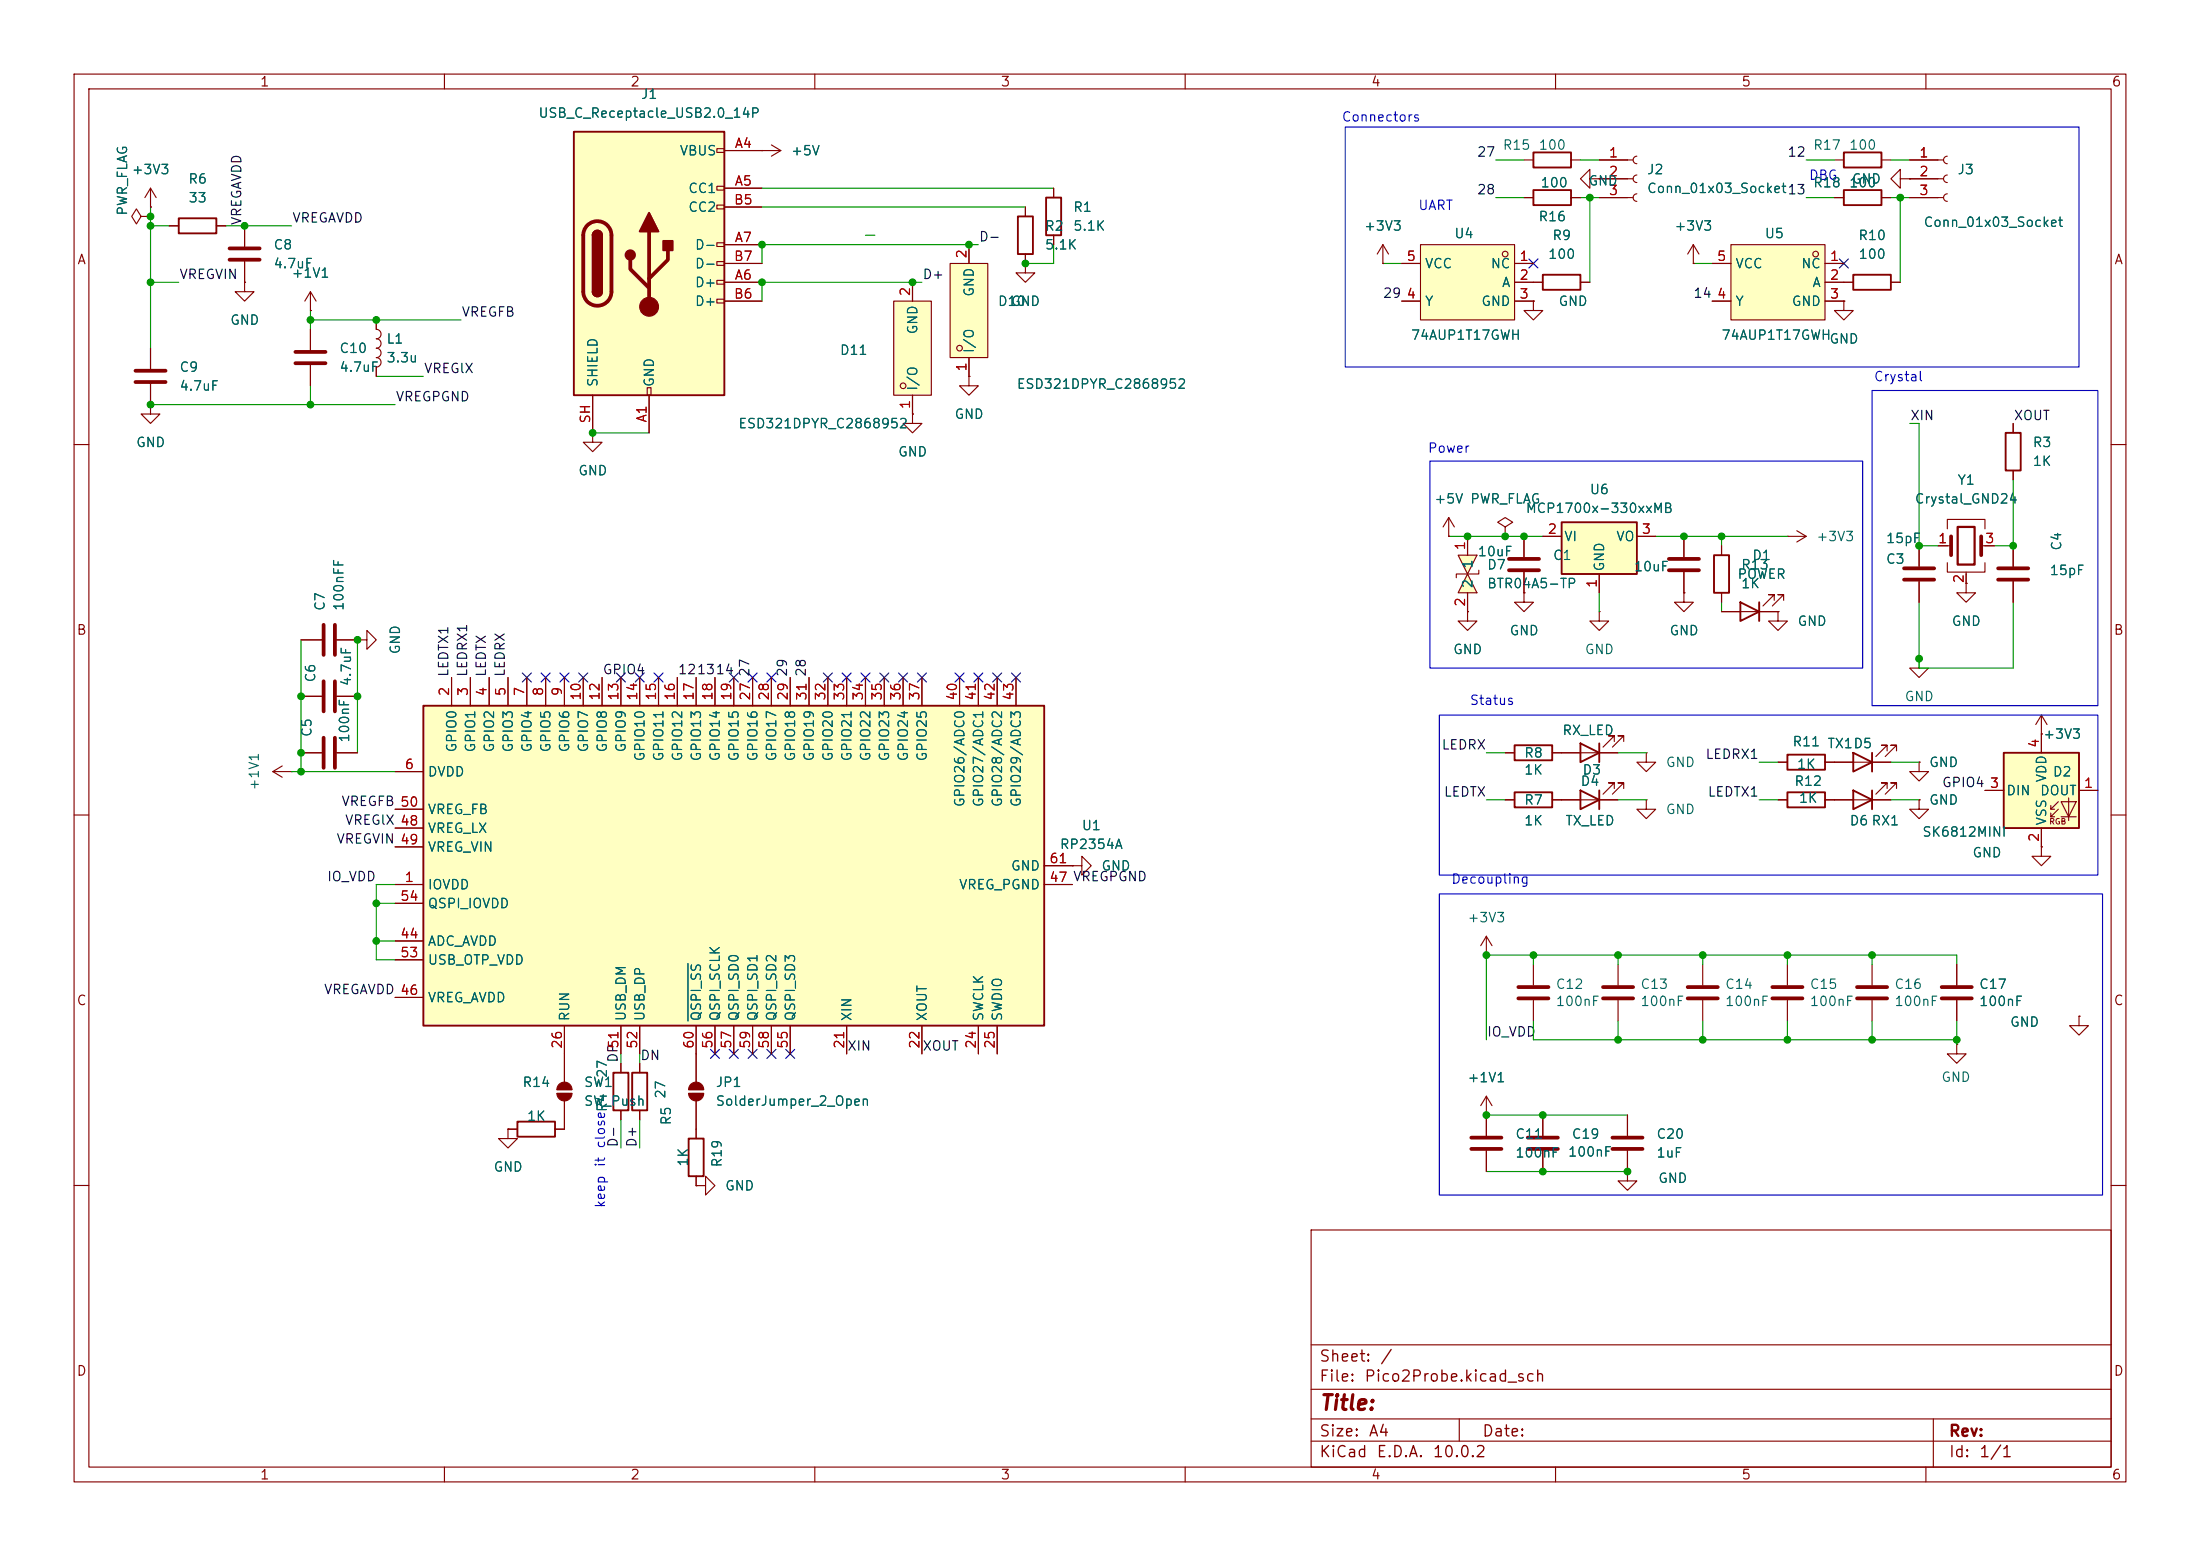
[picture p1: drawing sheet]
<svg xmlns="http://www.w3.org/2000/svg" width="297mm" height="210mm" viewBox="0 0 297 210" stroke-linecap="round" stroke-linejoin="round" font-family="sans-serif">
<g fill="none" stroke="#840000" stroke-width=".15">
<path d="M10 10h277v190h-277zM12 12h273v186h-273zM60 10v2M110 10v2M160 10v2M210 10v2M260 10v2M19 29.2l-.6-1-.6 1 .6 1 .6-1h1.3M20.3 29.2h.1M214.6 24.1v-1.2l-1.2 1.2 1.2 1.3v-1.3h1.3M215.9 24.1h.1M215.9 21.6h4.6"/>
<path d="M215.9 24.1h4.6M215.9 26.7h4.6M221 21.1a.51 .51 0 0 0-.5 .5 .51 .51 0 0 0 .5 .5M221 23.6a.51 .51 0 0 0-.5 .5 .51 .51 0 0 0 .5 .5M221 26.2a.51 .51 0 0 0-.5 .5 .51 .51 0 0 0 .5 .5M247.6 26.7h1.3M254 26.7h1.3M257.8 21.6h4.6M257.8 24.1h4.6M257.8 26.7h4.6M262.9 21.1a.51 .51 0 0 0-.5 .5 .51 .51 0 0 0 .5 .5M262.9 23.6a.51 .51 0 0 0-.5 .5 .51 .51 0 0 0 .5 .5"/>
<path d="M262.9 26.2a.51 .51 0 0 0-.5 .5 .51 .51 0 0 0 .5 .5M41.9 44.5v2.7M41.9 49.3v2.8M10 60h2M285 60h2M40.6 86.4h2.8M40.6 94h2.8M45.5 86.4h2.8M45.5 94h2.8M48.3 86.4h1.2v-1.3l1.3 1.3-1.3 1.2v-1.2M48.3 86.4h.1M10 110h2"/>
<path d="M40.6 101.6h2.8M45.5 101.6h2.8M285 110h2M200.7 150.5v2.8M200.7 155.3v2.8M208.3 150.5v2.8M208.3 155.3v2.8M219.7 150.5v2.8M219.7 155.3v2.8M10 160h2M177 166h108v32h-108zM285 160h2"/>
<path d="M60 198v2M110 198v2M160 198v2M177 194.5h108M177 191.5h108M177 187.5h108M177 181.5h108M197 191.5v3M210 198v2M260 198v2M261 191.5v6.5"/>
</g>
<path d="M248.9 25.7h5.1v2h-5.1z" fill="none" stroke="#840000" stroke-width=".25"/>
<g fill="none" stroke="#840000" stroke-width=".51">
<path d="M39.9 47.5h4M39.9 49h4M43.7 84.3v4.1M43.7 91.9v4.1M43.7 99.6v4M45.2 84.3v4.1M45.2 91.9v4.1M45.2 99.6v4M198.6 153.5h4.1M198.6 155.1h4.1M206.2 153.5h4.1M206.2 155.1h4.1"/>
<path d="M217.7 153.5h4M217.7 155.1h4"/>
</g>
<path d="M191.8 33h12.7v10.2h-12.7z" fill="#ffffc2"/>
<g fill="none" stroke="#840000" stroke-width=".15">
<path d="M189.2 35.6h2.6M191.8 33h12.7v10.2h-12.7zM204.5 35.6h2.5M204.5 38.1h2.5M189.2 40.6h2.6M204.5 40.6h2.5M207 40.6v1.3h1.3l-1.3 1.3-1.3-1.3h1.3M207 40.6h.1"/>
<circle cx="203.2" cy="34.3" r=".38"/>
</g>
<path d="M233.7 33h12.7v10.2h-12.7z" fill="#ffffc2"/>
<g fill="none" stroke="#840000" stroke-width=".15">
<path d="M20.3 27.9h.1M20.3 25.4l-.7 1.3M20.3 25.4l.8 1.3M20.3 25.4v2.5M22.9 30.5h1.2M29.2 30.5h1.3M33 38.1v1.3h1.3l-1.3 1.2-1.3-1.2h1.3M33 38.1h.1M33 30.5v2.8M33 35.3v2.8M41.9 39.4l-.8 1.2M41.9 39.4l.8 1.2"/>
<path d="M41.9 39.4v2.5M186.7 35.6h.1M186.7 33l-.8 1.3M186.7 33l.8 1.3M186.7 33v2.6M205.7 21.6h1.3M207 38.1h1.3M212.1 21.6h1.3M213.4 38.1h1.2M228.6 35.6h.1M228.6 33l-.8 1.3M228.6 33l.8 1.3"/>
<path d="M228.6 33v2.6M231.1 35.6h2.6M233.7 33h12.7v10.2h-12.7zM246.4 35.6h2.5M246.4 38.1h2.5M20.3 54.6v1.3h1.3l-1.3 1.3-1.3-1.3h1.3M20.3 54.6h.1M20.3 47v2.8M20.3 51.8v2.8M41.9 41.9h.1M231.1 40.6h2.6M246.4 40.6h2.5"/>
<path d="M248.9 40.6v1.3h1.3l-1.3 1.3-1.3-1.3h1.3M248.9 40.6h.1M36.8 104.1l1.3 .8M36.8 104.1h2.6M38.1 103.4l-1.3 .7M39.4 104.1h.1"/>
<circle cx="245.1" cy="34.3" r=".38"/>
</g>
<path d="M24.1 29.5h5.1v2h-5.1zM207 20.6h5.1v2h-5.1zM208.3 37.1h5.1v2h-5.1z" fill="none" stroke="#840000" stroke-width=".25"/>
<path d="M31 33.5h4.1M31 35.1h4.1M18.3 50h4.1M18.3 51.6h4.1" fill="none" stroke="#840000" stroke-width=".51"/>
<path d="M77.5 17.8h20.3v35.5h-20.3z" fill="#ffffc2"/>
<g fill="none" stroke="#840000" stroke-width=".15">
<path d="M104.1 19.6l1.3 .7M96.8 20.1h1v.5h-1zM96.8 25.1h1v.6h-1zM96.8 27.7h1v.5h-1zM96.8 32.8h1v.5h-1zM96.8 35.3h1v.5h-1zM96.8 37.8h1v.6h-1zM97.8 20.3h7.6M97.8 25.4h5.1M97.8 38.1h5.1M97.8 33h5.1M97.8 27.9h5.1"/>
<path d="M97.8 35.6h5.1M102.9 20.3h.1M105.4 20.3l-1.3 .8M80 53.3v5.1M87.4 52.3h.5v1h-.5zM87.6 53.3v5.1M96.8 40.4h1v.5h-1zM97.8 40.6h5.1M259.1 88.9v1.3h1.2l-1.2 1.2-1.3-1.2h1.3M259.1 88.9h.1M275.6 114.3v1.3h1.3l-1.3 1.2-1.3-1.2h1.3M275.6 114.3h.1"/>
</g>
<path d="M77.5 17.8h20.3v35.5h-20.3zM80 31.8a.64 .64 0 0 1 .6-.7 .64 .64 0 0 1 .7 .7M80 39.4a.64 .64 0 0 0 .6 .6 .64 .64 0 0 0 .7-.6" fill="none" stroke="#840000" stroke-width=".25"/>
<path d="M79.3 30.4a1.9 1.9 0 0 1 2.1-.4 1.9 1.9 0 0 1 1.1 1.8v7.6a1.91 1.91 0 0 1-1.9 1.9 1.91 1.91 0 0 1-1.9-1.9v-7.6a1.9 1.9 0 0 1 .6-1.4zM85.1 35.1v1.2l2.5 2.6M87.6 31.2v10.2M90.2 33.8v1.3l-2.6 2.5" fill="none" stroke="#840000" stroke-width=".51"/>
<g fill="#840000" stroke="#840000" stroke-width=".25">
<path d="M80 31.8h1.3v7.6h-1.3z"/>
<path d="M80.2 31.3a.64 .64 0 0 1 .7-.1 .64 .64 0 0 1 .4 .6h-1.3z"/>
<path d="M80 39.4h1.3a.64 .64 0 0 1-.7 .6 .64 .64 0 0 1-.6-.6z"/>
<path d="M87.6 28.7l1.3 2.5h-2.5z"/>
<path d="M89.5 32.5h1.3v1.3h-1.3z"/>
<circle cx="85.1" cy="34.4" r=".63"/>
</g>
<circle cx="87.6" cy="41.4" r="1.27" fill="#840000" stroke="#840000" stroke-width=".15"/>
<path d="M270.5 101.6h10.2v10.2h-10.2z" fill="#ffffc2"/>
<g fill="none" stroke="#840000" stroke-width=".15">
<path d="M138.4 27.9v1.3M138.4 34.3v1.3M142.2 25.4v1.3M142.2 31.8v1.2M271.8 57.2v1.2M205.7 72.4v2.8M205.7 77.2v2.8M241.3 72.4h.1M241.3 72.4h2.5M242.6 71.6l1.2 .8M243.8 72.4l-1.2 .8M259.1 73.7v2.8"/>
<path d="M259.1 78.5v2.8M261.6 73.7h1.8M262.9 71.4v-1.3h5.1v1.3M262.9 75.9v1.3h5.1v-1.3M265.4 78.7v1.3h1.3l-1.3 1.3-1.2-1.3h1.2M265.4 78.7h.1M265.4 77.2v1.5M267.5 73.7h1.7M271.8 63.5v1.3M271.8 73.7v2.8M271.8 78.5v2.8M232.4 82.6h7.6"/>
<path d="M239.5 81v-.7h-.7h.7l-1.5 1.5M240 82.6v1.2h1.3l-1.3 1.3-1.2-1.3h1.2M240 82.6h.1M240.8 81v-.7h-.8h.8l-1.5 1.5M275.6 99.1h.1M275.6 96.5v5.1M275.6 96.5l-.8 1.3M275.6 96.5l.8 1.3M144.8 116.8h1.2v-1.2l1.3 1.2-1.3 1.3v-1.3M144.8 116.8h.1M240 102.9h1.3M246.4 102.9h8.9"/>
<path d="M247.6 108h7.7M254.8 106.4v-.7h-.8h.8l-1.6 1.5M254.8 101.3v-.7h-.8h.8l-1.6 1.5M256 106.4v-.7h-.7h.7l-1.5 1.5M256 101.3v-.7h-.7h.7l-1.5 1.5M259.1 108v1.2h1.2l-1.2 1.3-1.3-1.3h1.3M259.1 108h.1M268 106.7h2.5M275.6 111.8v2.5M276.9 109.2h.5M276.9 110.2h.5M277.9 108.2l-1 1v-.5"/>
<path d="M277.9 109.2l-1 1v-.5M278.3 108.2h2l-1 2zM278.3 110.2h2M279.3 107.7v3M280.7 106.7h2.5M280.7 137.2v1.2h1.2l-1.2 1.3-1.3-1.3h1.3M280.7 137.2h.1M264.2 141v1.2h-1.3l1.3 1.3 1.2-1.3h-1.2M264.2 141h.1"/>
</g>
<path d="M137.4 29.2h2v5.1h-2zM141.2 26.7h2.1v5.1h-2.1zM270.8 58.4h2v5.1h-2zM234.9 81.3l2.6 1.3-2.6 1.2zM237.5 81.3v2.5M241.3 101.9h5.1v2h-5.1zM250.2 106.7l2.5 1.3-2.5 1.2zM250.2 101.6l2.5 1.3-2.5 1.2zM252.7 101.6v2.5M252.7 106.7v2.5M270.5 101.6h10.2v10.2h-10.2z" fill="none" stroke="#840000" stroke-width=".25"/>
<path d="M203.7 75.4h4.1M203.7 77h4.1M257 76.7h4.1M257 78.2h4.1M263.4 72.4v2.5M267.5 72.4v2.5M269.7 76.7h4.1M269.7 78.2h4.1" fill="none" stroke="#840000" stroke-width=".51"/>
<path d="M264.3 71.1h2.3v5.1h-2.3z" fill="none" stroke="#840000" stroke-width=".3"/>
<path d="M128.3 35.6h5v12.7h-5z" fill="#ffffc2"/>
<g fill="none" stroke="#840000" stroke-width=".15">
<path d="M128.3 35.6h5v12.7h-5zM130.8 33v2.6M247.6 21.6h1.3M248.9 38.1h1.3M254 21.6h1.3M255.3 38.1h1.2M256.5 24.1v-1.2l-1.2 1.2 1.2 1.3v-1.3h1.3M257.8 24.1h.1M80 58.4v1.3h1.3l-1.3 1.3-1.3-1.3h1.3M80 58.4h.1M123.2 55.9v1.3h1.3l-1.3 1.2-1.3-1.2h1.3M123.2 55.9h.1"/>
<path d="M130.8 50.8v1.3h1.3l-1.3 1.2-1.3-1.2h1.3M130.8 50.8h.1M130.8 48.3v2.5M227.3 72.4v2.8M227.3 77.2v2.8M232.4 73.7v1.2M227.3 80v1.3h1.3l-1.3 1.3-1.2-1.3h1.2M227.3 80h.1M232.4 80v1.3M240 108h1.3M246.4 108h1.2M259.1 102.9v1.2h1.2l-1.2 1.3-1.3-1.3h1.3"/>
<path d="M259.1 102.9h.1M200.7 128.9h.1M200.7 126.4v2.5M200.7 126.4l-.8 1.2M200.7 126.4l.7 1.2M207 130.2v2.8M207 135v2.8M241.3 130.2v2.8M241.3 135v2.8M252.7 130.2v2.8M252.7 135v2.8M264.2 130.2v2.8"/>
<path d="M264.2 135v2.8M200.7 150.5h.1M200.7 148l-.8 1.2M200.7 148l.7 1.2M200.7 148v2.5M219.7 158.1v1.3h1.3l-1.3 1.3-1.3-1.3h1.3M219.7 158.1h.1"/>
<circle cx="129.5" cy="47" r=".38"/>
</g>
<path d="M225.3 75.4h4.1M225.3 77h4.1M205 133.2h4M205 134.7h4M239.3 133.2h4M239.3 134.7h4M250.7 133.2h4.1M250.7 134.7h4.1M262.1 133.2h4.1M262.1 134.7h4.1" fill="none" stroke="#840000" stroke-width=".51"/>
<path d="M248.9 20.6h5.1v2h-5.1zM250.2 37.1h5.1v2h-5.1zM231.4 74.9h2v5.1h-2zM241.3 106.9h5.1v2.1h-5.1z" fill="none" stroke="#840000" stroke-width=".25"/>
<path d="M57.1 95.3h83.9v43.1h-83.9z" fill="#ffffc2"/>
<path d="M57.1 95.3h83.9v43.1h-83.9z" fill="none" stroke="#840000" stroke-width=".25"/>
<g fill="none" stroke="#840000" stroke-width=".15">
<path d="M61 91.4v3.9M63.5 91.4v3.9M66 91.4v3.9M68.6 91.4v3.9M71.1 91.4v3.9M73.7 91.4v3.9M76.2 91.4v3.9M78.7 91.4v3.9M81.3 91.4v3.9M83.8 91.4v3.9M86.4 91.4v3.9M88.9 91.4v3.9"/>
<path d="M91.4 91.4v3.9M94 91.4v3.9M96.5 91.4v3.9M99.1 91.4v3.9M101.6 91.4v3.9M104.1 91.4v3.9M106.7 91.4v3.9M109.2 91.4v3.9M111.8 91.4v3.9M114.3 91.4v3.9M116.8 91.4v3.9M119.4 91.4v3.9"/>
<path d="M121.9 91.4v3.9M124.5 91.4v3.9M129.5 91.4v3.9M132.1 91.4v3.9M134.6 91.4v3.9M137.2 91.4v3.9M53.3 104.1h3.8M53.3 119.4h3.8M53.3 111.8h3.8M53.3 114.3h3.8M53.3 109.2h3.8M141 119.4h3.8"/>
<path d="M141 116.8h3.8M53.3 134.6h3.8M53.3 129.5h3.8M53.3 121.9h3.8M53.3 127h3.8M76.2 138.4v3.8M83.8 138.4v3.8M86.4 138.4v3.8M94 138.4v3.8M96.5 138.4v3.8M99.1 138.4v3.8M101.6 138.4v3.8"/>
<path d="M104.1 138.4v3.8M106.7 138.4v3.8M114.3 138.4v3.8M124.5 138.4v3.8M132.1 138.4v3.8M134.6 138.4v3.8"/>
</g>
<path d="M92.9 130v7.8" fill="none" stroke="#006464" stroke-width=".15"/>
<path d="M120.6 40.6h5.1v12.7h-5.1z" fill="#ffffc2"/>
<g fill="none" stroke="#840000" stroke-width=".15">
<path d="M123.2 38.1v2.5M138.4 35.6v1.2h1.3l-1.3 1.3-1.2-1.3h1.2M138.4 35.6h.1M205.7 26.7h1.3M212.1 26.7h1.3M50.8 43.2v1.3a.64 .64 0 0 1 .6 .6 .64 .64 0 0 1-.6 .6 .64 .64 0 0 1 .6 .7 .64 .64 0 0 1-.6 .6M50.8 47a.64 .64 0 0 1 .6 .6 .64 .64 0 0 1-.6 .7 .64 .64 0 0 1 .6 .6 .64 .64 0 0 1-.6 .6v1.3M120.6 40.6h5.1v12.7h-5.1zM123.2 53.3v2.6M195.6 72.4h.1M195.6 69.9l-.8 1.2M195.6 69.9l.7 1.2"/>
<path d="M195.6 69.9v2.5M198.1 82.6v1.2h1.3l-1.3 1.3-1.3-1.3h1.3M198.1 82.6h.1M205.7 80v1.3h1.3l-1.3 1.3-1.2-1.3h1.2M205.7 80h.1M203.2 101.6h1.3M209.5 101.6h8.9M210.8 108h7.6M217.9 106.4v-.7h-.7h.7l-1.5 1.5M217.9 100.1v-.8h-.7h.7l-1.5 1.5M219.2 106.4v-.7h-.8h.8l-1.5 1.5M219.2 100.1v-.8h-.8h.8l-1.5 1.5"/>
<path d="M218.4 130.2v2.8M218.4 135v2.8M68.6 152.4v1.3h1.2l-1.2 1.2-1.3-1.2h1.3M68.6 152.4h.1M68.6 152.4h1.2M75.2 147.6h2M75.2 147.1h2M76.2 148.6v3.8h-1.3M76.2 142.2v3.9M83.8 143.5v1.3M83.8 149.9v1.2M93 147.6h2"/>
<path d="M93 147.1h2M94 142.2v3.9M94 148.6v5.1M94 158.8v1.2M94 160h1.2v-1.2l1.3 1.2-1.3 1.3v-1.3M94 160h.1"/>
<circle cx="121.9" cy="52.1" r=".38"/>
</g>
<path d="M216.4 133.2h4.1M216.4 134.7h4.1" fill="none" stroke="#840000" stroke-width=".51"/>
<path d="M207 25.7h5.1v2h-5.1zM204.5 100.6h5v2h-5zM213.4 106.7l2.5 1.3-2.5 1.2zM213.4 100.3l2.5 1.3-2.5 1.3zM215.9 100.3v2.6M215.9 106.7v2.5M69.8 151.4h5.1v2h-5.1zM82.8 144.8h2v5.1h-2zM93 153.7h2v5.1h-2z" fill="none" stroke="#840000" stroke-width=".25"/>
<g fill="#840000" stroke="#840000" stroke-width=".15">
<path d="M75.2 147.6h2a1.02 1.02 0 0 1-1 1 1.02 1.02 0 0 1-1-1z"/>
<path d="M75.5 146.4a1.02 1.02 0 0 1 1.1-.3 1.02 1.02 0 0 1 .6 1h-2l.1-.5z"/>
<path d="M93 147.6h2a1.02 1.02 0 0 1-1 1 1.02 1.02 0 0 1-1-1z"/>
<path d="M93.3 146.4a1.02 1.02 0 0 1 1.1-.3 1.02 1.02 0 0 1 .6 1h-2l.1-.5z"/>
</g>
<path d="M210.8 70.5h10.2v7h-10.2z" fill="#ffffc2"/>
<path d="M210.8 70.5h10.2v7h-10.2z" fill="none" stroke="#840000" stroke-width=".25"/>
<path d="M203.2 71.1l1-.6-1-.6-1 .6 1 .6v1.3M203.2 72.4h.1M208.3 72.4h2.5M215.9 77.5v2.5M221 72.4h2.5M215.9 82.6v1.2h1.3l-1.3 1.3-1.3-1.3h1.3M215.9 82.6h.1" fill="none" stroke="#840000" stroke-width=".15"/>
<g fill="#ffffc2">
<path d="M196.8 74.9h2.6l-1.3 2.6z"/>
<path d="M198.1 77.5l1.3 2.5h-2.6z"/>
</g>
<g fill="none" stroke="#840000" stroke-width=".15">
<path d="M20.3 27.9h.1M20.3 29.2h.1M22.9 30.5h1.2M29.2 30.5h1.3M33 38.1h.1M33 30.5v2.8M33 35.3v2.8M97.8 20.3h5.1M97.8 25.4h5.1M97.8 38.1h5.1M97.8 33h5.1M97.8 27.9h5.1"/>
<path d="M97.8 35.6h5.1M102.9 20.3h.1M123.2 38.1v2.5M130.8 33v2.6M138.4 35.6h.1M138.4 27.9v1.3M138.4 34.3v1.3M142.2 25.4v1.3M142.2 31.8v1.2M186.7 35.6h.1M189.2 35.6h2.6M204.5 38.1h3.8"/>
<path d="M204.5 35.6h2.5M205.7 26.7h1.3M212.1 26.7h1.3M213.4 38.1h1.2M215.9 24.1h.1M215.9 21.6h3.8M215.9 24.1h3.8M215.9 26.7h3.8M228.6 35.6h.1M231.1 35.6h2.6M246.4 38.1h3.8M246.4 35.6h2.5"/>
<path d="M247.6 26.7h1.3M254 26.7h1.3M255.3 38.1h1.2M257.8 24.1h.1M257.8 21.6h3.8M257.8 24.1h3.8M257.8 26.7h3.8M20.3 54.6h.1M20.3 47v2.8M20.3 51.8v2.8M41.9 41.9h.1M41.9 44.5v2.7"/>
<path d="M41.9 49.3v2.8M50.8 43.2v1.3M50.8 49.5v1.3M80 58.4h.1M80 53.3v5.1M87.6 53.3v5.1M97.8 40.6h5.1M123.2 55.9h.1M123.2 53.3v2.6M130.8 50.8h.1M130.8 48.3v2.5M189.2 40.6h2.6"/>
<path d="M204.5 40.6h2.5M207 40.6h.1M231.1 40.6h2.6M246.4 40.6h2.5M248.9 40.6h.1M271.8 57.2v1.2M195.6 72.4h.1M196.8 74.9h2.6l-1.3 2.6zM198.1 77.5l1.3 2.5h-2.6zM198.1 72.4v2.5M199.6 77v.5h-3v.5M203.2 72.4h.1"/>
<path d="M205.7 72.4v2.8M205.7 77.2v2.8M208.3 72.4h2.5M215.9 77.5v2.5M221 72.4h2.5M227.3 72.4v2.8M227.3 77.2v2.8M232.4 73.7v1.2M259.1 73.7v2.8M259.1 78.5v2.8M261.6 73.7h1.3M265.4 78.7h.1"/>
<path d="M265.4 77.5v1.2M268 73.7h1.2M271.8 63.5v1.3M271.8 73.7v2.8M271.8 78.5v2.8M40.6 94h2.8M40.6 86.4h2.8M45.5 94h2.8M45.5 86.4h2.8M48.3 86.4h.1M61 91.4v3.9M63.5 91.4v3.9"/>
<path d="M66 91.4v3.9M68.6 91.4v3.9M71.1 91.4v3.9M73.7 91.4v3.9M76.2 91.4v3.9M78.7 91.4v3.9M81.3 91.4v3.9M83.8 91.4v3.9M86.4 91.4v3.9M88.9 91.4v3.9M91.4 91.4v3.9M94 91.4v3.9"/>
<path d="M96.5 91.4v3.9M99.1 91.4v3.9M101.6 91.4v3.9M104.1 91.4v3.9M106.7 91.4v3.9M109.2 91.4v3.9M111.8 91.4v3.9M114.3 91.4v3.9M116.8 91.4v3.9M119.4 91.4v3.9M121.9 91.4v3.9M124.5 91.4v3.9"/>
<path d="M129.5 91.4v3.9M132.1 91.4v3.9M134.6 91.4v3.9M137.2 91.4v3.9M198.1 82.6h.1M198.1 80v2.6M205.7 80h.1M227.3 80h.1M232.4 82.6h2.5M232.4 80v1.3M237.5 82.6h2.5M240 82.6h.1"/>
<path d="M275.6 99.1h.1M275.6 99.1v2.5M40.6 101.6h2.8M45.5 101.6h2.8M53.3 104.1h3.8M53.3 119.4h3.8M53.3 111.8h3.8M53.3 114.3h3.8M53.3 109.2h3.8M141 119.4h3.8M141 116.8h3.8M144.8 116.8h.1"/>
<path d="M203.2 108h1.3M203.2 101.6h1.3M209.5 108h3.9M209.5 101.6h3.9M215.9 108h2.5M215.9 101.6h2.5M222.2 108v1.2h1.3l-1.3 1.3-1.2-1.3h1.2M222.2 108h.1M222.2 101.6v1.3h1.3l-1.3 1.2-1.2-1.2h1.2M222.2 101.6h.1M240 108h1.3M240 102.9h1.3"/>
<path d="M246.4 108h3.8M246.4 102.9h3.8M252.7 108h2.6M252.7 102.9h2.6M259.1 108h.1M259.1 102.9h.1M268 106.7h2.5M275.6 114.3h.1M275.6 111.8v2.5M280.7 106.7h2.5M53.3 134.6h3.8M53.3 129.5h3.8"/>
<path d="M53.3 121.9h3.8M53.3 127h3.8M76.2 138.4v7.7M83.8 138.4v3.8M86.4 138.4v3.8M94 138.4v7.7M96.5 138.4v3.8M99.1 138.4v3.8M101.6 138.4v3.8M104.1 138.4v3.8M106.7 138.4v3.8M114.3 138.4v3.8"/>
<path d="M124.5 138.4v3.8M132.1 138.4v3.8M134.6 138.4v3.8M229.9 130.2v2.8M229.9 135v2.8M264.2 130.2v2.8M264.2 135v2.8M280.7 137.2h.1M68.6 152.4h.1M68.6 152.4h1.2M76.2 148.6v3.8h-1.3M83.8 143.5v1.3"/>
<path d="M83.8 149.9v1.2M86.4 143.5v1.3M86.4 149.9v1.2M94 148.6v5.1M94 158.8v1.2M200.7 150.5h.1M200.7 150.5v2.8M200.7 155.3v2.8M208.3 150.5v2.8M208.3 155.3v2.8M219.7 158.1h.1M219.7 150.5v2.8"/>
<path d="M219.7 155.3v2.8M94 160h.1"/>
</g>
<path d="M204.5 106.9h5v2.1h-5zM85.3 144.8h2.1v5.1h-2.1z" fill="none" stroke="#840000" stroke-width=".25"/>
<path d="M227.8 133.2h4.1M227.8 134.7h4.1" fill="none" stroke="#840000" stroke-width=".51"/>
<g fill="none" stroke="#009600" stroke-width=".15">
<path d="M20.3 27.9v19.1M20.3 38.1h3.8M20.3 30.5h2.6M30.5 30.5h8.9M102.9 27.9h35.5M102.9 25.4h39.3M116.8 31.8h1.3M124.5 38.1h-21.6v2.5M132.1 33h-29.2v2.6M142.2 33v2.6h-3.8M186.7 35.6h2.5M201.9 21.6h3.8"/>
<path d="M201.9 26.7h3.8M213.4 21.6h2.5M213.4 26.7h2.5M214.6 26.7v11.4M228.6 35.6h2.5M243.8 21.6h3.8M243.8 26.7h3.8M255.3 21.6h2.5M255.3 26.7h2.5M256.5 26.7v11.4M20.3 54.6h33M41.9 41.9v2.6"/>
<path d="M41.9 52.1v2.5M41.9 43.2h20.3M50.8 50.8h6.3M80 58.4h7.6M257.8 57.2h1.3v16.5h2.5M195.6 72.4h12.7M223.5 72.4h17.8M232.4 72.4v1.3M271.8 64.8v8.9h-2.6M40.6 86.4v17.7M48.3 86.4v15.2M215.9 80v2.6"/>
<path d="M232.4 81.3v1.3M259.1 81.3v8.9h12.7v-8.9M39.4 104.1h13.9M53.3 119.4h-2.5v10.1h2.5M200.7 108h2.5M200.7 101.6h2.5M218.4 108h3.8M218.4 101.6h3.8M237.5 108h2.5M237.5 102.9h2.5M255.3 108h3.8M255.3 102.9h3.8"/>
<path d="M50.8 127h2.5M50.8 121.9h2.5M207 137.8v2.5h57.2M207 128.9v1.3M218.4 128.9v1.3M218.4 137.8v2.5M229.9 128.9v1.3M229.9 137.8v2.5M241.3 128.9v1.3M241.3 137.8v2.5M252.7 128.9v1.3M252.7 137.8v2.5"/>
<path d="M264.2 130.2v-1.3h-63.5v11.4M264.2 137.8v3.2M83.8 142.2v1.3M83.8 151.1v3.8M86.4 142.2v1.3M86.4 151.1v3.8M200.7 158.1h19M200.7 150.5h19"/>
</g>
<g fill="none" stroke="#000084" stroke-width=".15">
<path d="M206.4 35l1.2 1.2M207.6 35l-1.2 1.2M248.3 35l1.2 1.2M249.5 35l-1.2 1.2M70.5 90.8l1.2 1.2M71.7 90.8l-1.2 1.2M73.1 90.8l1.2 1.2M74.3 90.8l-1.2 1.2M75.6 90.8l1.2 1.2M76.8 90.8l-1.2 1.2M78.1 90.8l1.2 1.2M79.3 90.8l-1.2 1.2"/>
<path d="M83.2 90.8l1.2 1.2M84.4 90.8l-1.2 1.2M85.8 90.8l1.2 1.2M87 90.8l-1.2 1.2M88.3 90.8l1.2 1.2M89.5 90.8l-1.2 1.2M98.5 90.8l1.2 1.2M99.7 90.8l-1.2 1.2M101 90.8l1.2 1.2M102.2 90.8l-1.2 1.2M103.5 90.8l1.2 1.2M104.7 90.8l-1.2 1.2"/>
<path d="M111.2 90.8l1.2 1.2M112.4 90.8l-1.2 1.2M113.7 90.8l1.2 1.2M114.9 90.8l-1.2 1.2M116.2 90.8l1.2 1.2M117.4 90.8l-1.2 1.2M118.8 90.8l1.2 1.2M120 90.8l-1.2 1.2M121.3 90.8l1.2 1.2M122.5 90.8l-1.2 1.2M123.9 90.8l1.2 1.2M125.1 90.8l-1.2 1.2"/>
<path d="M128.9 90.8l1.2 1.2M130.1 90.8l-1.2 1.2M131.5 90.8l1.2 1.2M132.7 90.8l-1.2 1.2M134 90.8l1.2 1.2M135.2 90.8l-1.2 1.2M136.6 90.8l1.2 1.2M137.8 90.8l-1.2 1.2M95.9 141.6l1.2 1.2M97.1 141.6l-1.2 1.2M98.5 141.6l1.2 1.2M99.7 141.6l-1.2 1.2"/>
<path d="M101 141.6l1.2 1.2M102.2 141.6l-1.2 1.2M103.5 141.6l1.2 1.2M104.7 141.6l-1.2 1.2M106.1 141.6l1.2 1.2M107.3 141.6l-1.2 1.2"/>
</g>
<path d="M181.6 17.1h99.1v32.4h-99.1zM252.7 52.7h30.5v42.6h-30.5zM193 62.2h58.5v28h-58.5zM194.3 96.5h88.9v21.6h-88.9zM194.3 120.7h89.5v40.6h-89.5z" fill="none" stroke="#0000c2" stroke-width=".15"/>
<path d="M92.9 130v7.8" fill="none" stroke="#006464" stroke-width=".15"/>
<g fill="#009600" stroke="#009600" stroke-width=".14">
<circle cx="50.8" cy="127" r=".46"/>
<circle cx="50.8" cy="121.9" r=".46"/>
<circle cx="80" cy="58.4" r=".46"/>
<circle cx="102.9" cy="38.1" r=".46"/>
<circle cx="102.9" cy="33" r=".46"/>
<circle cx="20.3" cy="38.1" r=".46"/>
<circle cx="20.3" cy="54.6" r=".46"/>
<circle cx="33" cy="30.5" r=".46"/>
<circle cx="20.3" cy="29.2" r=".46"/>
<circle cx="20.3" cy="30.5" r=".46"/>
<circle cx="50.8" cy="43.2" r=".46"/>
<circle cx="41.9" cy="43.2" r=".46"/>
<circle cx="40.6" cy="101.6" r=".46"/>
<circle cx="48.3" cy="94" r=".46"/>
<circle cx="41.9" cy="54.6" r=".46"/>
<circle cx="40.6" cy="94" r=".46"/>
<circle cx="48.3" cy="86.4" r=".46"/>
<circle cx="40.6" cy="104.1" r=".46"/>
<circle cx="123.2" cy="38.1" r=".46"/>
<circle cx="130.8" cy="33" r=".46"/>
<circle cx="138.4" cy="35.6" r=".46"/>
<circle cx="227.3" cy="72.4" r=".46"/>
<circle cx="241.3" cy="128.9" r=".46"/>
<circle cx="264.2" cy="140.3" r=".46"/>
<circle cx="252.7" cy="128.9" r=".46"/>
<circle cx="229.9" cy="140.3" r=".46"/>
<circle cx="200.7" cy="128.9" r=".46"/>
<circle cx="229.9" cy="128.9" r=".46"/>
<circle cx="207" cy="128.9" r=".46"/>
<circle cx="252.7" cy="140.3" r=".46"/>
<circle cx="219.7" cy="158.1" r=".46"/>
<circle cx="208.3" cy="158.1" r=".46"/>
<circle cx="200.7" cy="150.5" r=".46"/>
<circle cx="208.3" cy="150.5" r=".46"/>
<circle cx="259.1" cy="73.7" r=".46"/>
<circle cx="271.8" cy="73.7" r=".46"/>
<circle cx="232.4" cy="72.4" r=".46"/>
<circle cx="259.1" cy="88.9" r=".46"/>
<circle cx="256.5" cy="26.7" r=".46"/>
<circle cx="214.6" cy="26.7" r=".46"/>
<circle cx="198.1" cy="72.4" r=".46"/>
<circle cx="205.7" cy="72.4" r=".46"/>
<circle cx="203.2" cy="72.4" r=".46"/>
<circle cx="218.4" cy="128.9" r=".46"/>
<circle cx="218.4" cy="140.3" r=".46"/>
<circle cx="241.3" cy="140.3" r=".46"/>
</g>
<text font-size="2" fill="#840000" x="178" y="190.8">Title:</text>
<g font-size="1.5" fill="#840000">
<text x="178" y="184.2">Sheet:</text>
<text x="186.2" y="184.2">/</text>
<text x="178" y="186.9">File:</text>
<text x="184.1" y="186.9">Pico2Probe.kicad_sch</text>
<text x="178" y="197.1">KiCad</text>
<text x="178" y="194.3">Size:</text>
<text x="184.7" y="194.3">A4</text>
<text x="185.7" y="197.1">E.D.A.</text>
<text x="193.3" y="197.1">10.0.2</text>
<text x="200" y="194.3">Date:</text>
<text x="263" y="194.3">Rev:</text>
<text x="263" y="197.1">Id:</text>
<text x="267.1" y="197.1">1/1</text>
</g>
<g font-size="1.3" fill="#840000">
<text x="35" y="12">1</text>
<text x="85" y="12">2</text>
<text x="135" y="12">3</text>
<text x="185" y="12">4</text>
<text x="235" y="12">5</text>
<text x="285" y="12">6</text>
<text x="10.3" y="36">A</text>
<text x="285.3" y="36">A</text>
<text x="10.3" y="86">B</text>
<text x="285.3" y="86">B</text>
<text x="10.3" y="136">C</text>
<text x="285.3" y="136">C</text>
<text x="10.3" y="186">D</text>
<text x="285.3" y="186">D</text>
<text x="35" y="200">1</text>
<text x="85" y="200">2</text>
<text x="135" y="200">3</text>
<text x="185" y="200">4</text>
<text x="235" y="200">5</text>
<text x="285" y="200">6</text>
</g>
<g font-size="1.3" fill="#006464">
<text x="72.6" y="16.2">USB_C_Receptacle_USB2.0_14P</text>
<text x="86.4" y="13.7">J1</text>
<text x="17.7" y="23.8">+3V3</text>
<text x="91.7" y="21.3">VBUS</text>
<text x="106.7" y="21.3">+5V</text>
<text x="202.8" y="20.5">R15</text>
<text x="207.6" y="20.5">100</text>
<text x="222.3" y="23.8">J2</text>
<text x="244.7" y="20.5">R17</text>
<text x="249.5" y="20.5">100</text>
<text x="264.2" y="23.8">J3</text>
<text x="17.5" y="29.2" transform="rotate(-90 17.5 29.2)">PWR_FLAG</text>
<text x="25.3" y="25.1">R6</text>
<text x="25.4" y="27.6">33</text>
<text x="92.8" y="26.4">CC1</text>
<text x="92.8" y="28.9">CC2</text>
<text x="144.8" y="28.9">R1</text>
<text x="207.9" y="25.6">100</text>
<text x="214.4" y="25.4">GND</text>
<text x="222.3" y="26.4">Conn_01x03_Socket13</text>
<text x="222.3" y="26.4">Conn_01x03_Socket</text>
<text x="244.7" y="25.6">R18</text>
<text x="249.5" y="25.6">100</text>
<text x="249.9" y="25.1">GND</text>
<text x="36.8" y="34">C8</text>
<text x="93.7" y="34">D-</text>
<text x="141" y="31.5">R2</text>
<text x="141" y="34">5.1K</text>
<text x="144.8" y="31.5">5.1K</text>
<text x="184" y="31.5">+3V3</text>
<text x="196.2" y="32.5">U4</text>
<text x="207.6" y="30.2">R16</text>
<text x="208.9" y="35.3">100</text>
<text x="209.5" y="32.7">R9</text>
<text x="226" y="31.5">+3V3</text>
<text x="238.2" y="32.5">U5</text>
<text x="250.8" y="32.7">R10</text>
<text x="250.8" y="35.3">100</text>
<text x="259.6" y="30.9">Conn_01x03_Socket</text>
<text x="36.8" y="36.5">4.7uF</text>
<text x="39.3" y="37.8">+1V1</text>
<text x="93.7" y="39.1">D+</text>
<text x="93.7" y="41.6">D+</text>
<text x="93.7" y="36.5">D-</text>
<text x="131.8" y="40.1" transform="rotate(-90 131.8 40.1)">GND</text>
<text x="134.6" y="41.6">D10</text>
<text x="136.4" y="41.6">GND</text>
<text x="192.3" y="41.6">Y</text>
<text x="192.3" y="36.5">VCC</text>
<text x="199.9" y="41.6">GND</text>
<text x="201.2" y="36.5">NC</text>
<text x="202.7" y="39.1">A</text>
<text x="210.3" y="41.6">GND</text>
<text x="234.2" y="41.6">Y</text>
<text x="234.2" y="36.5">VCC</text>
<text x="241.8" y="41.6">GND</text>
<text x="243.1" y="36.5">NC</text>
<text x="244.6" y="39.1">A</text>
<text x="31" y="44.2">GND</text>
<text x="45.7" y="48">C10</text>
<text x="52.1" y="46.7">L1</text>
<text x="124.2" y="45.2" transform="rotate(-90 124.2 45.2)">GND</text>
<text x="131.8" y="47.8" transform="rotate(-90 131.8 47.8)">I/O</text>
<text x="190.4" y="46.2">74AUP1T17GWH</text>
<text x="232.3" y="46.2">74AUP1T17GWH</text>
<text x="246.9" y="46.7">GND</text>
<text x="24.1" y="50.5">C9</text>
<text x="24.1" y="53">4.7uF</text>
<text x="45.7" y="50.5">4.7uF</text>
<text x="52.1" y="49.2">3.3u</text>
<text x="81" y="52.3" transform="rotate(-90 81 52.3)">SHIELD</text>
<text x="88.6" y="52.3" transform="rotate(-90 88.6 52.3)">GND</text>
<text x="113.3" y="48.2">D11</text>
<text x="124.2" y="52.8" transform="rotate(-90 124.2 52.8)">I/O</text>
<text x="137.2" y="52.8">ESD321DPYR_C2868952</text>
<text x="99.6" y="58.1">ESD321DPYR_C2868952</text>
<text x="128.8" y="56.9">GND</text>
<text x="18.3" y="60.7">GND</text>
<text x="78" y="64.5">GND</text>
<text x="121.2" y="61.9">GND</text>
<text x="264.2" y="65.7">Y1</text>
<text x="274.3" y="60.7">R3</text>
<text x="274.3" y="63.2">1K</text>
<text x="193.5" y="68.3">+5V PWR_FLAG</text>
<text x="205.9" y="69.6">MCP1700x-330xxMB</text>
<text x="214.5" y="67">U6</text>
<text x="258.4" y="68.3">Crystal_GND24</text>
<text x="199.1" y="76.9" transform="rotate(-90 199.1 76.9)">1</text>
<text x="199.4" y="75.4">10uF</text>
<text x="200.7" y="77.2">D7</text>
<text x="209.6" y="75.9">C1</text>
<text x="211.1" y="73.4">VI</text>
<text x="216.9" y="77.2" transform="rotate(-90 216.9 77.2)">GND</text>
<text x="218.1" y="73.4">VO</text>
<text x="220.5" y="77.4">10uF</text>
<text x="235" y="77.2">R13</text>
<text x="236.5" y="75.9">D1</text>
<text x="245.1" y="73.4">+3V3</text>
<text x="254.5" y="76.4">C3</text>
<text x="254.5" y="73.6">15pF</text>
<text x="276.6" y="77.9">15pF</text>
<text x="278.6" y="74.4" transform="rotate(-90 278.6 74.4)">C4</text>
<text x="44.2" y="82.5" transform="rotate(-90 44.2 82.5)">C7</text>
<text x="46.7" y="82.5" transform="rotate(-90 46.7 82.5)">100nFF</text>
<text x="199.1" y="79.5" transform="rotate(-90 199.1 79.5)">2</text>
<text x="200.7" y="79.7">BTR04A5-TP</text>
<text x="234.5" y="78.4">POWER</text>
<text x="235" y="79.7">1K</text>
<text x="54.3" y="88.4" transform="rotate(-90 54.3 88.4)">GND</text>
<text x="196.1" y="88.6">GND</text>
<text x="203.7" y="86.1">GND</text>
<text x="213.9" y="88.6">GND</text>
<text x="225.3" y="86.1">GND</text>
<text x="242.6" y="84.8">GND</text>
<text x="263.4" y="84.8">GND</text>
<text x="42.9" y="92.2" transform="rotate(-90 42.9 92.2)">C6</text>
<text x="47.7" y="92.7" transform="rotate(-90 47.7 92.7)">4.7uF</text>
<text x="257" y="95">GND</text>
<text x="42.4" y="99.6" transform="rotate(-90 42.4 99.6)">C5</text>
<text x="47.5" y="100.3" transform="rotate(-90 47.5 100.3)">100nF</text>
<text x="61.9" y="101.6" transform="rotate(-90 61.9 101.6)">GPIO0</text>
<text x="64.5" y="101.6" transform="rotate(-90 64.5 101.6)">GPIO1</text>
<text x="67" y="101.6" transform="rotate(-90 67 101.6)">GPIO2</text>
<text x="69.6" y="101.6" transform="rotate(-90 69.6 101.6)">GPIO3</text>
<text x="72.1" y="101.6" transform="rotate(-90 72.1 101.6)">GPIO4</text>
<text x="74.6" y="101.6" transform="rotate(-90 74.6 101.6)">GPIO5</text>
<text x="77.2" y="101.6" transform="rotate(-90 77.2 101.6)">GPIO6</text>
<text x="79.7" y="101.6" transform="rotate(-90 79.7 101.6)">GPIO7</text>
<text x="82.3" y="101.6" transform="rotate(-90 82.3 101.6)">GPIO8</text>
<text x="84.8" y="101.6" transform="rotate(-90 84.8 101.6)">GPIO9</text>
<text x="210.8" y="99.5">RX_LED</text>
<text x="241.9" y="101">R11 TX1D5</text>
<text x="275.7" y="100">+3V3</text>
<text x="35.3" y="106.8" transform="rotate(-90 35.3 106.8)">+1V1</text>
<text x="57.7" y="105.1">DVDD</text>
<text x="87.3" y="102.9" transform="rotate(-90 87.3 102.9)">GPIO10</text>
<text x="89.9" y="102.9" transform="rotate(-90 89.9 102.9)">GPIO11</text>
<text x="92.4" y="102.9" transform="rotate(-90 92.4 102.9)">GPIO12</text>
<text x="95" y="102.9" transform="rotate(-90 95 102.9)">GPIO13</text>
<text x="97.5" y="102.9" transform="rotate(-90 97.5 102.9)">GPIO14</text>
<text x="100" y="102.9" transform="rotate(-90 100 102.9)">GPIO15</text>
<text x="102.6" y="102.9" transform="rotate(-90 102.6 102.9)">GPIO16</text>
<text x="105.1" y="102.9" transform="rotate(-90 105.1 102.9)">GPIO17</text>
<text x="107.7" y="102.9" transform="rotate(-90 107.7 102.9)">GPIO18</text>
<text x="110.2" y="102.9" transform="rotate(-90 110.2 102.9)">GPIO19</text>
<text x="112.7" y="102.9" transform="rotate(-90 112.7 102.9)">GPIO20</text>
<text x="115.3" y="102.9" transform="rotate(-90 115.3 102.9)">GPIO21</text>
<text x="117.8" y="102.9" transform="rotate(-90 117.8 102.9)">GPIO22</text>
<text x="120.4" y="102.9" transform="rotate(-90 120.4 102.9)">GPIO23</text>
<text x="122.9" y="102.9" transform="rotate(-90 122.9 102.9)">GPIO24</text>
<text x="125.4" y="102.9" transform="rotate(-90 125.4 102.9)">GPIO25</text>
<text x="205.7" y="102.6">R8</text>
<text x="205.7" y="104.9">1K</text>
<text x="213.3" y="106.4">D4</text>
<text x="213.5" y="104.9">D3</text>
<text x="224.8" y="103.8">GND</text>
<text x="242.1" y="106.4">R12</text>
<text x="242.5" y="104.1">1K</text>
<text x="260.3" y="103.8">GND</text>
<text x="270.8" y="107.7">DIN</text>
<text x="275.3" y="107.7">DOUT</text>
<text x="276.6" y="105.7" transform="rotate(-90 276.6 105.7)">VDD</text>
<text x="277" y="105.1">D2</text>
<text x="57.7" y="112.7">VREG_LX</text>
<text x="57.7" y="110.2">VREG_FB</text>
<text x="130.5" y="109" transform="rotate(-90 130.5 109)">GPIO26/ADC0</text>
<text x="133.1" y="109" transform="rotate(-90 133.1 109)">GPIO27/ADC1</text>
<text x="135.6" y="109" transform="rotate(-90 135.6 109)">GPIO28/ADC2</text>
<text x="138.1" y="109" transform="rotate(-90 138.1 109)">GPIO29/ADC3</text>
<text x="145.9" y="112.4">U1</text>
<text x="205.7" y="108.9">R7</text>
<text x="205.7" y="111.7">1K</text>
<text x="211.2" y="111.7">TX_LED</text>
<text x="224.8" y="110.2">GND</text>
<text x="242.8" y="108.7">1K</text>
<text x="249.6" y="111.7">D6 RX1</text>
<text x="259.4" y="113.2">SK6812MINI</text>
<text x="260.3" y="108.9">GND</text>
<text x="276.6" y="111.5" transform="rotate(-90 276.6 111.5)">VSS</text>
<text x="57.7" y="115.3">VREG_VIN</text>
<text x="136.4" y="117.8">GND</text>
<text x="143" y="114.9">RP2354A</text>
<text x="148.6" y="117.8">GND</text>
<text x="266.2" y="116">GND</text>
<text x="57.7" y="122.9">QSPI_IOVDD</text>
<text x="57.7" y="120.4">IOVDD</text>
<text x="129.4" y="120.4">VREG_PGND</text>
<text x="198" y="124.8">+3V3</text>
<text x="57.7" y="130.5">USB_OTP_VDD</text>
<text x="57.7" y="128">ADC_AVDD</text>
<text x="57.7" y="135.6">VREG_AVDD</text>
<text x="77.2" y="137.9" transform="rotate(-90 77.2 137.9)">RUN</text>
<text x="84.8" y="137.9" transform="rotate(-90 84.8 137.9)">USB_DM</text>
<text x="87.3" y="137.9" transform="rotate(-90 87.3 137.9)">USB_DP</text>
<text x="95" y="137.9" transform="rotate(-90 95 137.9)">QSPI_SS</text>
<text x="97.5" y="137.9" transform="rotate(-90 97.5 137.9)">QSPI_SCLK</text>
<text x="100" y="137.9" transform="rotate(-90 100 137.9)">QSPI_SD0</text>
<text x="102.6" y="137.9" transform="rotate(-90 102.6 137.9)">QSPI_SD1</text>
<text x="105.1" y="137.9" transform="rotate(-90 105.1 137.9)">QSPI_SD2</text>
<text x="107.7" y="137.9" transform="rotate(-90 107.7 137.9)">QSPI_SD3</text>
<text x="115.3" y="137.9" transform="rotate(-90 115.3 137.9)">XIN</text>
<text x="125.4" y="137.9" transform="rotate(-90 125.4 137.9)">XOUT</text>
<text x="133.1" y="137.9" transform="rotate(-90 133.1 137.9)">SWCLK</text>
<text x="135.6" y="137.9" transform="rotate(-90 135.6 137.9)">SWDIO</text>
<text x="209.9" y="136.1">100nF</text>
<text x="209.9" y="133.8">C12</text>
<text x="221.4" y="136.1">100nF</text>
<text x="221.4" y="133.8">C13</text>
<text x="232.8" y="136.1">100nF</text>
<text x="232.8" y="133.8">C14</text>
<text x="244.2" y="136.1">100nF</text>
<text x="244.2" y="133.8">C15</text>
<text x="255.7" y="136.1">100nF</text>
<text x="255.7" y="133.8">C16</text>
<text x="267.1" y="136.1">100nF</text>
<text x="267.1" y="133.8">C17</text>
<text x="271.3" y="138.9">GND</text>
<text x="70.4" y="147">R14</text>
<text x="78.7" y="147">SW1</text>
<text x="78.7" y="149.6">SW_Push</text>
<text x="82.3" y="145.6" transform="rotate(-90 82.3 145.6)">27</text>
<text x="90.1" y="148.4" transform="rotate(-90 90.1 148.4)">27</text>
<text x="96.5" y="147">JP1</text>
<text x="96.5" y="149.6">SolderJumper_2_Open</text>
<text x="198" y="146.4">+1V1</text>
<text x="262" y="146.3">GND</text>
<text x="71" y="151.6">1K</text>
<text x="82.3" y="150.2" transform="rotate(-90 82.3 150.2)">R4</text>
<text x="90.9" y="152" transform="rotate(-90 90.9 152)">R5</text>
<text x="204.5" y="154">C11</text>
<text x="212.1" y="154">C19</text>
<text x="223.5" y="154">C20</text>
<text x="66.5" y="158.5">GND</text>
<text x="93.2" y="157.6" transform="rotate(-90 93.2 157.6)">1K</text>
<text x="97.7" y="157.6" transform="rotate(-90 97.7 157.6)">R19</text>
<text x="97.8" y="161">GND</text>
<text x="204.5" y="156.5">100nF</text>
<text x="211.6" y="156.4">100nF</text>
<text x="223.5" y="156.5">1uF</text>
<text x="223.8" y="160">GND</text>
</g>
<g font-size="1.3" fill="#0000c2">
<text x="181" y="16.7">Connectors</text>
<text x="191.4" y="28.7">UART</text>
<text x="244.1" y="24.6">DBG</text>
<text x="252.9" y="51.8">Crystal</text>
<text x="192.7" y="61.4">Power</text>
<text x="198.3" y="95.5">Status</text>
<text x="195.8" y="119.6">Decoupling</text>
<text x="82" y="155.1" transform="rotate(-90 82 155.1)">closeR4</text>
<text x="82" y="157.6" transform="rotate(-90 82 157.6)">it</text>
<text x="82" y="163.1" transform="rotate(-90 82 163.1)">keep</text>
</g>
<g font-size="1.3" fill="#a90000">
<text x="99.1" y="20.3">A4</text>
<text x="217.1" y="21.6">1</text>
<text x="259" y="21.6">1</text>
<text x="99" y="27.9">B5</text>
<text x="99.1" y="25.4">A5</text>
<text x="217.1" y="24.1">2</text>
<text x="217.1" y="26.6">3</text>
<text x="259" y="24.1">2</text>
<text x="259" y="26.6">3</text>
<text x="99" y="35.5">B7</text>
<text x="99.1" y="33">A7</text>
<text x="130.8" y="35" transform="rotate(-90 130.8 35)">2</text>
<text x="189.8" y="35.5">5</text>
<text x="205" y="35.5">1</text>
<text x="231.7" y="35.5">5</text>
<text x="246.9" y="35.5">1</text>
<text x="99" y="40.6">B6</text>
<text x="99.1" y="38.1">A6</text>
<text x="123.2" y="40.1" transform="rotate(-90 123.2 40.1)">2</text>
<text x="189.8" y="40.6">4</text>
<text x="205" y="38.1">2</text>
<text x="205" y="40.6">3</text>
<text x="231.7" y="40.6">4</text>
<text x="246.9" y="38.1">2</text>
<text x="246.9" y="40.6">3</text>
<text x="130.8" y="50.2" transform="rotate(-90 130.8 50.2)">1</text>
<text x="80" y="57.3" transform="rotate(-90 80 57.3)">SH</text>
<text x="87.6" y="57.1" transform="rotate(-90 87.6 57.1)">A1</text>
<text x="123.2" y="55.3" transform="rotate(-90 123.2 55.3)">1</text>
<text x="198.1" y="74.4" transform="rotate(-90 198.1 74.4)">1</text>
<text x="208.8" y="72.4">2</text>
<text x="221.5" y="72.4">3</text>
<text x="261.5" y="73.6">1</text>
<text x="267.9" y="73.6">3</text>
<text x="198.1" y="82" transform="rotate(-90 198.1 82)">2</text>
<text x="215.9" y="79.4" transform="rotate(-90 215.9 79.4)">1</text>
<text x="265.4" y="78.8" transform="rotate(-90 265.4 78.8)">2</text>
<text x="60.9" y="94.1" transform="rotate(-90 60.9 94.1)">2</text>
<text x="63.5" y="94.1" transform="rotate(-90 63.5 94.1)">3</text>
<text x="66" y="94.1" transform="rotate(-90 66 94.1)">4</text>
<text x="68.6" y="94.1" transform="rotate(-90 68.6 94.1)">5</text>
<text x="71.1" y="94.1" transform="rotate(-90 71.1 94.1)">7</text>
<text x="73.6" y="94.1" transform="rotate(-90 73.6 94.1)">8</text>
<text x="76.2" y="94.1" transform="rotate(-90 76.2 94.1)">9</text>
<text x="78.7" y="94.7" transform="rotate(-90 78.7 94.7)">10</text>
<text x="81.3" y="94.7" transform="rotate(-90 81.3 94.7)">12</text>
<text x="83.8" y="94.7" transform="rotate(-90 83.8 94.7)">13</text>
<text x="86.3" y="94.7" transform="rotate(-90 86.3 94.7)">14</text>
<text x="88.9" y="94.7" transform="rotate(-90 88.9 94.7)">15</text>
<text x="91.4" y="94.7" transform="rotate(-90 91.4 94.7)">16</text>
<text x="94" y="94.7" transform="rotate(-90 94 94.7)">17</text>
<text x="96.5" y="94.7" transform="rotate(-90 96.5 94.7)">18</text>
<text x="99" y="94.7" transform="rotate(-90 99 94.7)">19</text>
<text x="101.6" y="94.7" transform="rotate(-90 101.6 94.7)">27</text>
<text x="104.1" y="94.7" transform="rotate(-90 104.1 94.7)">28</text>
<text x="106.7" y="94.7" transform="rotate(-90 106.7 94.7)">29</text>
<text x="109.2" y="94.7" transform="rotate(-90 109.2 94.7)">31</text>
<text x="111.7" y="94.7" transform="rotate(-90 111.7 94.7)">32</text>
<text x="114.3" y="94.7" transform="rotate(-90 114.3 94.7)">33</text>
<text x="116.8" y="94.7" transform="rotate(-90 116.8 94.7)">34</text>
<text x="119.4" y="94.7" transform="rotate(-90 119.4 94.7)">35</text>
<text x="121.9" y="94.7" transform="rotate(-90 121.9 94.7)">36</text>
<text x="124.4" y="94.7" transform="rotate(-90 124.4 94.7)">37</text>
<text x="129.5" y="94.7" transform="rotate(-90 129.5 94.7)">40</text>
<text x="132.1" y="94.7" transform="rotate(-90 132.1 94.7)">41</text>
<text x="134.6" y="94.7" transform="rotate(-90 134.6 94.7)">42</text>
<text x="137.1" y="94.7" transform="rotate(-90 137.1 94.7)">43</text>
<text x="275.6" y="101" transform="rotate(-90 275.6 101)">4</text>
<text x="54.5" y="104.1">6</text>
<text x="268.5" y="106.7">3</text>
<text x="281.2" y="106.7">1</text>
<text x="53.9" y="111.7">48</text>
<text x="53.9" y="109.2">50</text>
<text x="275.6" y="113.7" transform="rotate(-90 275.6 113.7)">2</text>
<text x="53.9" y="114.3">49</text>
<text x="54.5" y="119.4">1</text>
<text x="141.6" y="119.4">47 VREGPGND</text>
<text x="141.6" y="116.8">61</text>
<text x="141.6" y="119.4">47</text>
<text x="53.9" y="121.9">54</text>
<text x="53.9" y="129.5">53</text>
<text x="53.9" y="127">44</text>
<text x="53.9" y="134.6">46</text>
<text x="76.2" y="141.6" transform="rotate(-90 76.2 141.6)">26</text>
<text x="83.8" y="141.6" transform="rotate(-90 83.8 141.6)">51</text>
<text x="86.3" y="141.6" transform="rotate(-90 86.3 141.6)">52</text>
<text x="94" y="141.6" transform="rotate(-90 94 141.6)">60</text>
<text x="96.5" y="141.6" transform="rotate(-90 96.5 141.6)">56</text>
<text x="99" y="141.6" transform="rotate(-90 99 141.6)">57</text>
<text x="101.6" y="141.6" transform="rotate(-90 101.6 141.6)">59</text>
<text x="104.1" y="141.6" transform="rotate(-90 104.1 141.6)">58</text>
<text x="106.7" y="141.6" transform="rotate(-90 106.7 141.6)">55</text>
<text x="114.3" y="141.6" transform="rotate(-90 114.3 141.6)">21</text>
<text x="124.4" y="141.6" transform="rotate(-90 124.4 141.6)">22</text>
<text x="132.1" y="141.6" transform="rotate(-90 132.1 141.6)">24</text>
<text x="134.6" y="141.6" transform="rotate(-90 134.6 141.6)">25</text>
</g>
<g font-size="1.3" fill="#0f0f0f">
<text x="199.3" y="21.5">27</text>
<text x="241.2" y="21.5">12</text>
<text x="199.3" y="26.5">28</text>
<text x="32.9" y="30.5" transform="rotate(-90 32.9 30.5)">VREGAVDD</text>
<text x="39.4" y="30.4">VREGAVDD</text>
<text x="132.1" y="32.9">D-</text>
<text x="24.1" y="38">VREGVIN</text>
<text x="124.5" y="38">D+</text>
<text x="186.6" y="40.5">29</text>
<text x="228.5" y="40.5">14</text>
<text x="62.2" y="43.1">VREGFB</text>
<text x="57.1" y="50.7">VREGlX</text>
<text x="53.3" y="54.5">VREGPGND</text>
<text x="257.8" y="57">XIN</text>
<text x="271.8" y="57">XOUT</text>
<text x="60.8" y="91.4" transform="rotate(-90 60.8 91.4)">LEDTX1</text>
<text x="63.4" y="91.4" transform="rotate(-90 63.4 91.4)">LEDRX1</text>
<text x="65.9" y="91.4" transform="rotate(-90 65.9 91.4)">LEDTX</text>
<text x="68.5" y="91.4" transform="rotate(-90 68.5 91.4)">LEDRX</text>
<text x="81.3" y="91.3">GPIO4</text>
<text x="91.4" y="91.3">121314</text>
<text x="101.5" y="91.4" transform="rotate(-90 101.5 91.4)">27</text>
<text x="106.6" y="91.4" transform="rotate(-90 106.6 91.4)">29</text>
<text x="109.1" y="91.4" transform="rotate(-90 109.1 91.4)">28</text>
<text x="194.5" y="101.5">LEDRX</text>
<text x="194.8" y="107.8">LEDTX</text>
<text x="230.2" y="102.7">LEDRX1</text>
<text x="230.5" y="107.8">LEDTX1</text>
<text x="262.1" y="106.6">GPIO4</text>
<text x="46" y="109.1">VREGFB 50</text>
<text x="46.5" y="111.6">VREGlX 48</text>
<text x="44.1" y="119.3">IO_VDD</text>
<text x="45.3" y="114.2">VREGVIN 49</text>
<text x="43.6" y="134.5">VREGAVDD 46</text>
<text x="83.7" y="143.5" transform="rotate(-90 83.7 143.5)">DP</text>
<text x="86.4" y="143.4">DN</text>
<text x="114.3" y="142.1">XIN</text>
<text x="124.5" y="142.1">XOUT</text>
<text x="200.7" y="140.2">IO_VDD</text>
<text x="83.7" y="154.9" transform="rotate(-90 83.7 154.9)">D-</text>
<text x="86.2" y="154.9" transform="rotate(-90 86.2 154.9)">D+</text>
</g>
<text font-size=".8" fill="#840000" x="276.6" y="111.5">RGB</text>
</svg>
